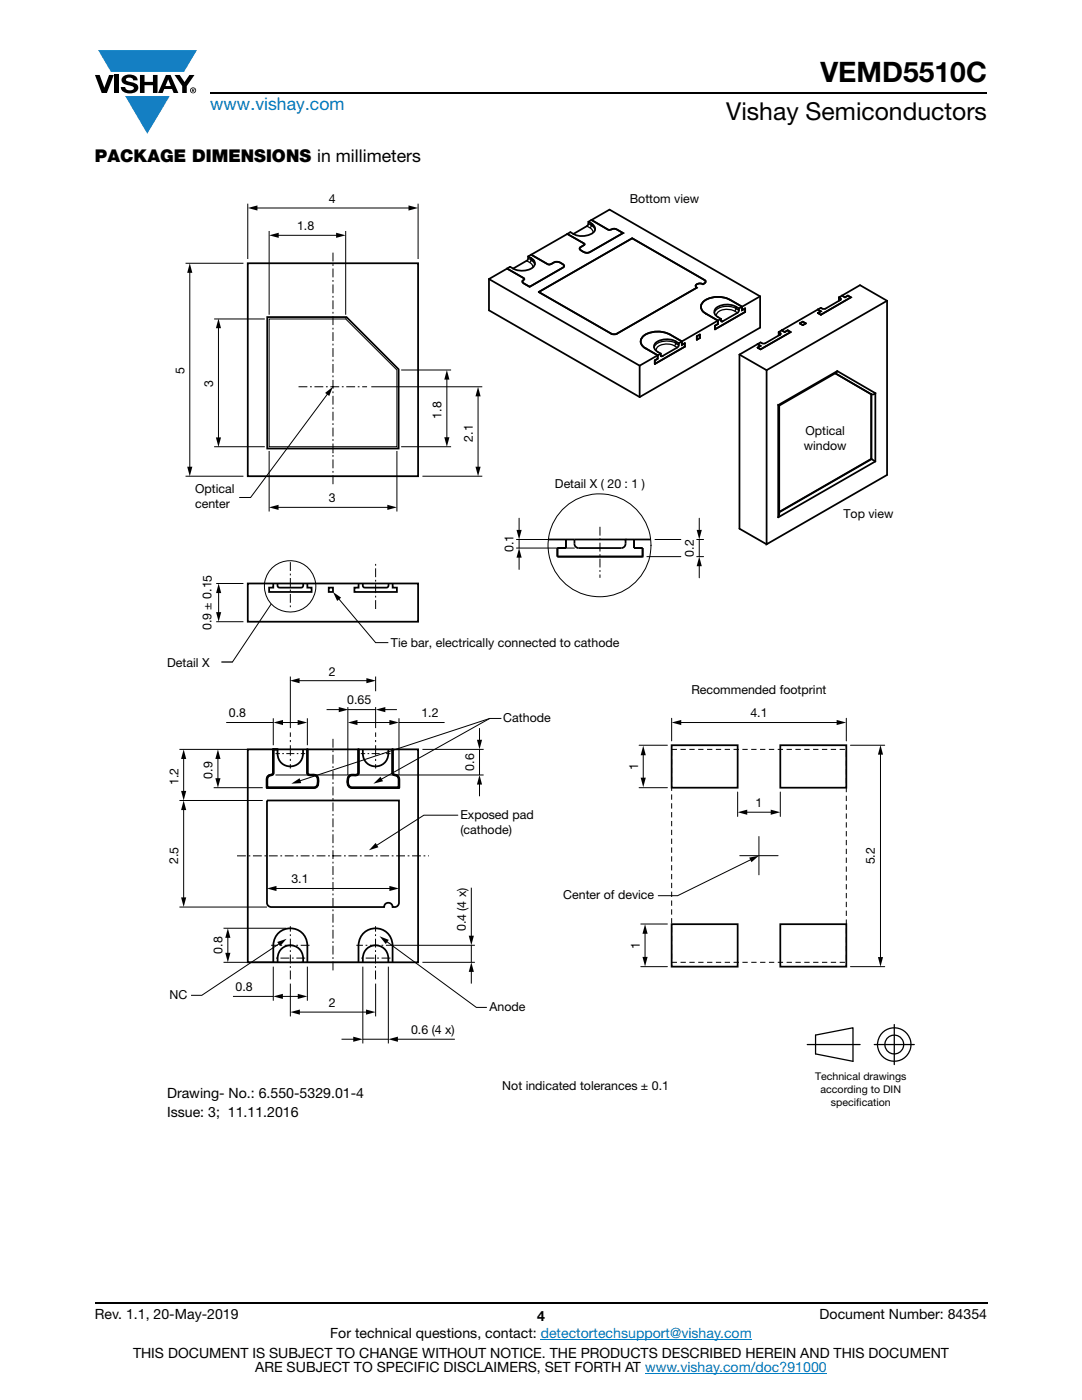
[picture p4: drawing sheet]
<svg xmlns="http://www.w3.org/2000/svg" width="216mm" height="279mm" viewBox="0 0 216 279" stroke-linecap="round" stroke-linejoin="round" font-family="sans-serif">
<g fill="#147fc3">
<path d="M19.6 10h19.7l-2.6 4.3h-1.1h-13.5z"/>
<path d="M25 19.2h8.9l-4.5 7.5z"/>
</g>
<g fill="#000">
<path d="M18.9 15h1l.9 2.5 1-2.5h.9l-1.4 3.6h-1zM22.9 15h.9v3.6h-.9zM24.6 15.3a2.1 2.1 0 0 1 2.8 .3l.1 .4h-.9a.79 .79 0 0 0-.7-.5 .79 .79 0 0 0-.8 .4l.3 .3 1 .2a1.08 1.08 0 0 1 1.2 1 1.08 1.08 0 0 1-1.1 1.2 1.73 1.73 0 0 1-2.4-1.2h.9a.96 .96 0 0 0 .8 .6 .96 .96 0 0 0 .9-.4 1.31 1.31 0 0 0-1.2-.6 1.03 1.03 0 0 1-1.1-.6 1.03 1.03 0 0 1 .2-1.1zM27.9 15h.9v1.3h1.7v-1.3h.9v3.6h-.9v-1.6h-1.7v1.6h-.9zM34.8 15h1.1l.9 1.4 1-1.4h1l-1.5 2.2v1.4h-.9v-1.4z"/>
<path d="M33.6 15.9l.5 1.3h-1.1zM33.1 15l-1.6 3.6h1l.3-.8h1.5l.3 .8h1l-1.6-3.6z"/>
<path d="M38.4 17.8h.2v.2h-.2zM38.3 17.7v.7h.1v-.3l.4 .3-.2-.3 .2-.2-.1-.2z"/>
<path d="M38.1 18a.46 .46 0 0 1 .9 0 .46 .46 0 0 1-.9 0zM37.9 18a.6 .6 0 0 0 1.2 0 .6 .6 0 0 0-1.2 0z"/>
</g>
<path d="M42 18.6h155M18.9 260h178.1" fill="none" stroke="#000" stroke-width=".36"/>
<path d="M107.9 267.3h42.1M128.7 274h36.3" fill="none" stroke="#007ec4" stroke-width=".2"/>
<path d="M33.3 38.4h149.3v185.2h-149.3z" fill="#fff"/>
<g fill="none" stroke="#000" stroke-width=".25">
<path d="M105.1 52l1 .7 .2 .7M105.4 51.5l.6 .4-.3 .5M117.1 45.1l1 .7 .2 .7M117.4 44.6l.6 .4-.3 .5M134.5 69l.3-.4a2.85 2.85 0 0 0-2.7-.4 1.78 1.78 0 0 0-1.6 1.2M135.1 69.4a3.2 3.2 0 0 0-4 0l-.2 .6M146.6 62.1l.2-.4a3.1 3.1 0 0 0-3.3-.2l-.5 .3-.5 .6M147.2 62.4a3.3 3.3 0 0 0-4 0l-.2 .7M66.4 90.3v.1M44.3 132.1h2.1M161.1 208.5h10.5M162.7 206.6l7.5-1.5v6.7l-7.5-1.5z"/>
<path d="M174.4 208.5h8M178.4 204.5v8"/>
<circle cx="178.4" cy="208.5" r="3.3"/>
<circle cx="178.4" cy="208.5" r="1.89"/>
</g>
<g fill="none" stroke="#000" stroke-width=".2">
<path d="M37 52.5h11.6M37.9 54.1v39.4M49.4 40.6v11.1M51 41.5h30.9M53.7 46.1v16.7M55.3 47h12.1M69 46.1v16.7M83.4 40.6v11.1M42.7 63.7h10.1M43.6 65.1v22.5M53.7 63.7h15.3l10.2 10.1v15.4h-25.5zM65.5 78.4l-15.5 20.9h-2.3"/>
<path d="M69.1 63.3l-.1 .4M74.1 77.2h22.1M80 73.8h10M89.2 75.4v12.2M95.4 78.8v14.7M37 95h11.6M42.7 89.2h10.1M53.7 90v12.1M79.2 90v12.1M80 89.2h10M84.3 95h11.9M43.1 116.4h5.5"/>
<path d="M43.6 118v4.5M55.2 101.3h22.4M67.4 119.3l7.6 9h2.5M103.1 107.7h10.7M103.1 109.4h11.5M103.6 103.4v2.7M103.6 107.7v1.7M103.6 110.9v2.7M129.1 111.1h6.8M130.7 107.7h5.2M139 107.7h1.4M139 111.1h1.4"/>
<path d="M139.5 103.4v2.7M139.5 107.7v3.4M139.5 112.6v2.7M43.1 124.1h5.5M54.1 120.5l-7.7 11.6M57.9 135v10.3M59.4 135.8h14.1M75 135v3M35.8 149.6h19.2M35.8 159.8h16.6M36.6 151.1v7.1M42.6 157.2h9.8"/>
<path d="M43.5 151.1v4.6M45.1 144.2h9.4M54.5 143.3v5.4M55 150.4h.8M55 154.7h41.5M56.1 144.2h3.6M57.9 152.5v.9M57.9 146.2v.9M60 150.4h.9M61.3 143.3v5.4M65.2 141.6h2.7M69.4 141.6h5.6"/>
<path d="M69.4 141.1v13.6M71 144.2h7M72 150.4h.9M75 141.1v4.2M75 146.2v.9M75 152.5v.9M76.5 141.6h2.7M77 150.4h.9M79.6 144.2h9.1M79.6 143.3v11.4M84.3 149.6h12.2M95.7 145.3v2.7"/>
<path d="M95.7 149.6v5.1M95.7 156.2v2.7M97.7 143.4l-38.1 12.5M100 143.4h-2.3l-21.8 12.2M127.5 148.7h5.7M127.5 157.2h5.7M128.4 150.4v5.1M134 143.3v4.6M135.6 144.2h31.7M147.2 158.1v4.8M155.7 158.1v4.8M168.9 143.3v4.6"/>
<path d="M169.7 148.7h6.8M175.7 150.3v41.1M36.6 161.3v18.1M54.8 177.3h23.2M91.4 162.7h-6.8l-9.7 6.1M94 177.2v9.9M147.6 170.8h7.7M148.8 162.1h5.3M150 171.5l-14.8 7.3h-3.9M151.4 166.9v7.7M35.8 181h17.5M44.6 192.1h11.2"/>
<path d="M44.6 185.3h12.5M45.5 186.8v3.7M46.5 198.9h8M54.5 192.9v6.8M55.9 188.2l-15.6 10.4h-2.2M56.1 198.9h3.7M57.9 196.3v6.5M60.1 192.1h11.4M61.3 192.9v6.8M72.4 192.9v15.3M75 196.3v6.5M77 187.8l18 13.3h2.2"/>
<path d="M77.5 192.9v15.3M78.8 188.7h16M84.3 192.1h10.5M94 188.7v3.4M94 193.6v2.7M127.9 184.4h5.3M127.9 192.9h5.3M128.7 186v5.3M169.7 192.9h6.8M59.5 202h13.9M68.1 207.4h2.7M72.4 207.4h5.1"/>
<path d="M79.1 207.4h11.7"/>
<circle cx="57.9" cy="117" r="5.1"/>
<circle cx="119.6" cy="108.8" r="10.3"/>
</g>
<g fill="none" stroke="#000" stroke-width=".35">
<path d="M49.4 52.5h34v42.5h-34zM97.6 55.7l30 17.3M97.6 55.7v6.2M101.2 53.6l.6-.4 .6 .4M101.2 53.6l3.3 1.9a.4 .4 0 0 1-.3 .6l.3 .5 1.2 .6 6.7-3.9a.65 .65 0 0 0-.6-.9l-.4-.1a2 2 0 0 0-1.6 .5l-.5-.1-3.3-1.9 3.3 1.9a1.34 1.34 0 0 0 1.4-.4l1 .1 .7 .4 .2 .3-.3 .3-6.6 3.8-1.2-.6-.3-.5a.4 .4 0 0 0 .3-.6zM101.2 53.6l-3.6 2.1M105.4 51.2v.5l-.2 .3-2.8 1.6M105.4 51.2l.6 .3M106 51.5v.4l.5 .5 .2 .3M106 51.5a1.13 1.13 0 0 1 .7 1.1 1.13 1.13 0 0 1-.8 1.1 4 4 0 0 1-3.5-.1M107.5 58.3l18.6-10.7 14.5 8.3 .2 .4-.5 .4a.99 .99 0 0 0-1.5 .4l.2 .3-16 9.3h-.3h-.6zM107.5 58.3l18.6-10.7 14.5 8.3 .2 .3a.64 .64 0 0 1-.9 .4 .85 .85 0 0 0-1.1 .5l.2 .3-16 9.3h-.4h-.5z"/>
<path d="M113.2 46.7l.6-.4 .6 .4M113.2 46.7l-7.8 4.5M117.4 44.3v.4l-.3 .4-2.7 1.6M117.4 44.3l.6 .3M118 43.9l3.3 1.9 .4 .1a1.57 1.57 0 0 1 1.4-.1l1.2 .7-6.6 3.8-.5 .2-.7-.2-.8-.6 .1-.3 .8-.5-.1-.3-3.3-1.9M118 43.9l-.6 .4M118 44.6v.4l.6 .4 .1 .4M118 44.6l.7 .7a1.31 1.31 0 0 1-1.3 1.6 3.9 3.9 0 0 1-3-.2M118 43.9l3.3 1.9 .4 .1a1.57 1.57 0 0 1 1.4-.1l1.2 .7-6.6 3.8a1.61 1.61 0 0 1-2-.7l.9-.9-3.4-2M118 43.9l3.6-2.1 30.1 17.3M151.7 59.1l-3.6 2.1M151.7 59.1v6.3l-24.1 13.8"/>
<path d="M167.4 59.3l.3 .2M167.4 59.3v.7M167.7 59.5v.4l-3 1.7h-.5l-.4-.2-.6 .4M167.7 59.5l.1 .2-.1 .2M168 59l-.6 .3M168 59l.6 .3 .6-.3M168 59l3.6-2.1 5.4 3.1M169.2 59l.6 .3-6 3.5M169.2 59l-.6 .3-.6-.3M53.3 63.3h15.8l10.4 10.4v15.8h-26.2zM97.6 61.9l30 17.3M127.6 73v6.2"/>
<path d="M128.8 69.5l2.4 1.4M131.2 70.9v.7l-.5 .3M131.2 70.9l-3.6 2.1M131.8 70.6l-.6 .3M131.8 70.9l.3 .2h-.2zM131.8 70.6v.3M134.8 68.1a3.7 3.7 0 0 0-4.1 .5 1.12 1.12 0 0 0 .5 1.6l.6 .4M134.8 68.1v.4l.6 .3-.2 .5-3.1 1.8M134.8 68.1l.6 .4M135.4 68.5v.3M136.1 68.1l-.7 .4M136.1 68.1v.7l.5-.3"/>
<path d="M136.1 68.1l-2.5-1.4a5 5 0 0 0-5.4 .6 1.4 1.4 0 0 0 .6 2.2M136.6 68.5l-.5 .3v-.7l-2.5-1.4a5 5 0 0 0-5.4 .6 1.4 1.4 0 0 0 .6 2.2M136.6 68.5v.7l-5.9 3.4v-.7M139 67.1l.7-.3v.7l-.7 .3zM140.9 62.6l2.4 1.4M142.7 65v.7M143.3 64v.7l-.6 .3M143.3 64l-7.2 4.1M143.9 64l.1 .2 .2-.1M143.9 63.6v.4M143.9 64l.3 .1M143.9 63.6l-.6 .4"/>
<path d="M146.9 61.2a3.6 3.6 0 0 0-4.2 .5 1.07 1.07 0 0 0 .6 1.6l.6 .3M146.9 61.2v.4l.6 .3-.3 .5-3 1.7M146.9 61.2l.6 .4M147.5 61.6v.3M147.5 70.8v34.7l5.5 3.1M147.5 70.8l5.5 3.1M148.1 61.2l-.6 .4M148.1 61.2v.7l.6-.3M148.1 61.2l-2.4-1.4a4.9 4.9 0 0 0-5.5 .5 1.39 1.39 0 0 0 .7 2.3M148.7 61.6v.7l-6 3.4M148.7 61.6l-.6 .3v-.7l-2.4-1.4a5 5 0 0 0-5.5 .5 1.39 1.39 0 0 0 .7 2.3M151.2 68.7l.6 .3-.6 .4 .6-.4z"/>
<path d="M155.4 66.3l.3 .1M155.4 66.3v.7M155.7 66.8l.1-.1-.1-.3v.4l-3 1.7-.5 .1-.4-.3-4.3 2.5M156 65.9l.6 .4 .6-.4-.6 .4zM157.2 65.9l.6 .4-6 3.4-.6-.3M159.6 64.5l.6-.3 .6 .3-.6 .4zM163.2 62.5l.6 .3M163.2 61.8l.6 .3-.6 .4M163.2 61.8l-7.8 4.5M167.1 74.1l-11.8 6.7M173.8 78.7l-7.1-4.2 7.2 4.2h.5l.3-.2-7.6-4.4-.3 .3-11.3 6.6M173.8 78.7l.1 12.9 .8 .5"/>
<path d="M173.8 78.7v12.9M174.7 78.5v13.6M177 60v34.8l-24 13.8v-34.7M177 60l-24 13.9M155.5 81v21.7l-.2 .5M155.5 81l-.2-.2v22.4M173.8 91.6l-18.3 10.6M174.7 92.1l-19.4 11.1M49.4 116.4h34v7.7h-34zM54.5 116.4v.9h-.8v.8h8.5v-.8h-.9v-.9M55.4 116.4v.6l.4 .3h4.4l.3-.3v-.6M65.6 117.3h.8v.8h-.8z"/>
<path d="M71.5 116.4v.9h-.8v.8h8.5v-.8h-.8v-.9M72.4 116.4v.6l.4 .3h4.4l.3-.3v-.6M109.4 107.7h5.2M112.9 107.7v1.7h-1.7v1.7M114.6 107.7h10.2l-.1 1.2-.6 .5h-8.6a.86 .86 0 0 1-.9-.9zM124.8 107.7h5M126.5 107.7v1.7h1.7M128.2 109.4v1.7h-17M49.4 149.6h34v42.5h-34zM53.3 159.8h26.3v20.4a.96 .96 0 0 1-1.3 .8 .85 .85 0 0 0-.8-.8 .85 .85 0 0 0-.9 .8h-22.5a.86 .86 0 0 1-.8-.8zM54.5 149.6v4.6a.92 .92 0 0 1-.9 .6l-.2 .2-.1 .5v1.7h9.3l.7-.3a1.58 1.58 0 0 0 .2-1.4l-.4-.7a1.69 1.69 0 0 0-1.3-.1l-.3-.1-.2-.4v-4.6M55.4 149.6a2.68 2.68 0 0 0 2.9 3.3 2.71 2.71 0 0 0 2.2-3.3"/>
<path d="M71.5 149.6v4.8a1.29 1.29 0 0 1-1.3 .3 1.35 1.35 0 0 0-.9 1.2 1.35 1.35 0 0 0 .8 1.3h9.5v-1.7a.88 .88 0 0 0-.9-.9l-.4-.4v-4.6M72.4 149.6a2.68 2.68 0 0 0 2.9 3.3 2.71 2.71 0 0 0 2.2-3.3M134 148.7h13.2v8.5h-13.2zM155.7 148.7h13.2v8.5h-13.2zM54.5 192.1v-3.4a3.4 3.4 0 0 1 3.4-3.4 3.4 3.4 0 0 1 3.4 3.4v3.4M55.4 192.1a2.69 2.69 0 0 1 2.9-3.4 2.72 2.72 0 0 1 2.2 3.4M71.5 192.1v-3.4a3.4 3.4 0 0 1 3.4-3.4 3.4 3.4 0 0 1 3.4 3.4v3.4M72.4 192.1a2.69 2.69 0 0 1 2.9-3.4 2.72 2.72 0 0 1 2.2 3.4M134 184.4h13.2v8.5h-13.2zM155.7 184.4h13.2v8.5h-13.2z"/>
</g>
<g fill="#000">
<path d="M37.9 52.5l.5 2h-1zM49.5 41.5l1.9-.5v1zM53.7 47l1.9-.6v1.1zM67.1 46.4l1.9 .6-1.9 .5zM81.5 41l1.9 .5-1.9 .5zM43.6 63.6l.5 1.9h-1zM64.9 78.4l1.5-1.2-.7 1.8zM89.2 73.8l.5 2h-1zM95.4 77.2l.5 1.9h-1zM37.4 93.1h1l-.5 2zM43.1 87.3h1l-.5 1.9zM88.7 87.3h1l-.5 1.9z"/>
<path d="M94.9 93.1h1l-.5 2zM43.6 116.4l.5 2h-1zM53.7 101.3l1.9-.6v1.1zM66.4 118.1l1.7 1.2-.8 .6zM77.3 100.7l1.9 .6-1.9 .5zM103.6 109.4l.5 1.9h-1zM103.1 105.8h1l-.5 1.9zM139.5 111.1l.5 1.9h-1zM139 105.8h1l-.5 1.9zM43.1 122.2h1l-.5 1.9zM57.9 135.8l1.9-.5v1.1zM73.1 135.3l1.9 .5-1.9 .6z"/>
<path d="M36.6 149.6l.6 1.9h-1.1zM36.1 157.8h1.1l-.6 2zM43.5 149.6l.5 1.9h-1zM43 155.3h1l-.5 1.9zM54.6 144.2l1.9-.5v1zM59.4 143.7l1.9 .5-1.9 .5zM58.1 156.4l1.7-1.1 .3 1zM67.6 141.1l1.9 .5-1.9 .5zM69.4 144.2l1.9-.5v1zM74.5 156.4l1.4-1.4 .5 .9zM75 141.6l1.9-.5v1zM77.7 143.7l1.9 .5-1.9 .5z"/>
<path d="M95.7 154.7l.5 1.9h-1zM95.2 147.6h1l-.5 2zM128.4 148.8l.5 1.9h-1.1zM127.8 155.2h1.1l-.5 1.9zM134 144.2l1.9-.5v1zM166.9 143.7l2 .5-2 .5zM175.7 148.7l.5 1.9h-1zM36.6 159.8l.6 1.9h-1.1zM36.1 179.1h1.1l-.6 1.9zM53.3 177.3l1.9-.5v1zM75 168.2l.5 .9-1.9 .6zM77.7 176.8l1.9 .5-1.9 .5z"/>
<path d="M147.2 162.1l1.9-.5v1zM149.5 171.2l1.9-.4-1.5 1.3zM153.8 161.6l1.9 .5-1.9 .5zM45.5 185.3l.5 1.9h-1zM45 190.2h1l-.5 1.9zM55.3 188l1.9-.6-1.3 1.4zM54.5 198.9l1.9-.6v1.1zM59.4 198.3l1.9 .6-1.9 .5zM75.7 186.9l1.9 .7-.6 .8zM94 192.1l.6 1.9h-1.1zM93.5 186.7h1.1l-.6 2zM128.7 184.4l.5 2h-1z"/>
<path d="M128.2 191h1l-.5 1.9zM175.2 191h1l-.5 1.9zM57.9 202l1.9-.5v1zM70.5 206.9l1.9 .5-1.9 .5zM73 201.5l2 .5-2 .5zM77.5 207.4l1.9-.5v1z"/>
</g>
<g fill="none" stroke="#000" stroke-width=".2" stroke-dasharray="1.8 .5 .4 .5" stroke-linecap="butt">
<path d="M66.4 50.4v46.8M59.6 77.2h13.6M57.9 112.2v9.3M119.7 105.1v10.2M75 121.5v-9.3M66.4 147.5v46.7M47.3 170.8h38.3M57.9 195.5v-10.7M60.9 191.2h-5.9M61.8 188.7h-7.7M74.9 195.5v-10.7M77.9 191.2h-5.9"/>
<path d="M78.8 188.7h-7.7"/>
</g>
<path d="M55.4 149.6h-.9v4.7a.92 .92 0 0 1-.9 .5l-.2 .2-.1 .5v1.7h9.3a1.01 1.01 0 0 0 .9-1.4 .96 .96 0 0 0-1.3-1.1l-.6-.1-.3-.3v-4.7M71.5 149.6v4.7a.74 .74 0 0 1-1 .4 1.01 1.01 0 0 0-1.1 1.2 1.05 1.05 0 0 0 .9 1.3h9.3v-1.7a.88 .88 0 0 0-.9-.9l-.4-.3v-4.7" fill="none" stroke="#000" stroke-width=".51"/>
<path d="M56.3 150.4h.6M73.3 150.4h.6" fill="none" stroke="#000" stroke-width=".2" stroke-dasharray=".3 .5" stroke-linecap="butt"/>
<path d="M57.1 150.4h2.7M74.2 150.4h2.6" fill="none" stroke="#000" stroke-width=".2" stroke-dasharray="1.6 .5 .3 .5" stroke-linecap="butt"/>
<path d="M57.9 151.9v-.8M75 151.9v-.8" fill="none" stroke="#000" stroke-width=".2" stroke-dasharray=".4 .6" stroke-linecap="butt"/>
<path d="M57.9 150.8v-3.4M75 150.8v-3.4" fill="none" stroke="#000" stroke-width=".2" stroke-dasharray="2.1 .6 .4 .6" stroke-linecap="butt"/>
<path d="M134 149.6h34.9v42.5h-34.9z" fill="none" stroke="#000" stroke-width=".2" stroke-dasharray="1.1 .7" stroke-linecap="butt"/>
<text font-size="5.6" x="163.7" y="16.4">VEMD5510C</text>
<text font-size="4.9" x="144.9" y="24">Vishay Semiconductors</text>
<text font-size="3.5" fill="#007ec4" x="42" y="21.9">www.vishay.com</text>
<text font-size="3.5" x="18.9" y="32.3">PACKAGE DIMENSIONS in millimeters</text>
<g font-size="2.8">
<text x="33.3" y="219.1">Drawing- No.: 6.550-5329.01-4</text>
<text x="33.3" y="223">I</text>
<text x="34.1" y="223">ssue: 3; 11.11.2016</text>
<text x="18.9" y="263.3">Rev. 1.1, 20-May-2019</text>
<text x="107.2" y="263.6">4</text>
<text x="163.6" y="263.3">Document Number: 84354</text>
<text x="65.9" y="267.1">For technical questions, contact: detectortechsupport@vishay.com</text>
<text x="26.5" y="271">THIS DOCUMENT IS SUBJECT TO CHANGE WITHOUT NOTICE. THE PRODUCTS DESCRIBED HEREIN AND THIS DOCUMENT</text>
<text x="50.9" y="273.8">ARE SUBJECT TO SPECIFIC DISCLAIMERS, SET FORTH AT www.vishay.com/doc?91000</text>
</g>
<g font-size="2.5">
<text x="65.6" y="40.5">4</text>
<text x="125.7" y="40.5">Bottom view</text>
<text x="59.3" y="45.9">1.8</text>
<text x="36.8" y="74.6" transform="rotate(-90 36.8 74.6)">5</text>
<text x="42.5" y="77.2" transform="rotate(-90 42.5 77.2)">3</text>
<text x="88.1" y="83.5" transform="rotate(-90 88.1 83.5)">1.8</text>
<text x="94.4" y="88.2" transform="rotate(-90 94.4 88.2)">2.1</text>
<text x="160.4" y="89.8">window</text>
<text x="160.7" y="86.8">Optical</text>
<text x="38.9" y="98.4">Optical</text>
<text x="38.9" y="101.3">center</text>
<text x="65.6" y="100.2">3</text>
<text x="110.7" y="97.5">Detail X ( 20 : 1 )</text>
<text x="168.3" y="103.4">Top view</text>
<text x="102.5" y="110.2" transform="rotate(-90 102.5 110.2)">0.1</text>
<text x="138.4" y="111.1" transform="rotate(-90 138.4 111.1)">0.2</text>
<text x="42.2" y="125.8" transform="rotate(-90 42.2 125.8)">0.9 ± 0.15</text>
<text x="78" y="129">Tie bar, electrically connected to cathode</text>
<text x="33.4" y="133.1">Detail X</text>
<text x="65.6" y="134.8">2</text>
<text x="45.7" y="143.2">0.8</text>
<text x="69.3" y="140.6">0.65</text>
<text x="84.1" y="143.2">1.2</text>
<text x="138" y="138.5">Recommended footprint</text>
<text x="149.7" y="143.2">4.1</text>
<text x="100.4" y="144.2">Cathode</text>
<text x="42.4" y="155.4" transform="rotate(-90 42.4 155.4)">0.9</text>
<text x="94.6" y="153.8" transform="rotate(-90 94.6 153.8)">0.6</text>
<text x="127.3" y="153.6" transform="rotate(-90 127.3 153.6)">1</text>
<text x="35.6" y="156.7" transform="rotate(-90 35.6 156.7)">1.2</text>
<text x="150.8" y="161.1">1</text>
<text x="91.9" y="163.4">Exposed pad</text>
<text x="91.9" y="166.4">(cathode)</text>
<text x="35.6" y="172.4" transform="rotate(-90 35.6 172.4)">2.5</text>
<text x="174.6" y="172.5" transform="rotate(-90 174.6 172.5)">5.2</text>
<text x="58.1" y="176.3">3.1</text>
<text x="112.4" y="179.5">Center of device</text>
<text x="93" y="185.9" transform="rotate(-90 93 185.9)">0.4 (4 x)</text>
<text x="44.4" y="190.3" transform="rotate(-90 44.4 190.3)">0.8</text>
<text x="127.6" y="189.3" transform="rotate(-90 127.6 189.3)">1</text>
<text x="47" y="197.8">0.8</text>
<text x="33.8" y="199.4">NC</text>
<text x="65.6" y="201">2</text>
<text x="97.7" y="201.8">Anode</text>
<text x="82" y="206.4">0.6 (4 x)</text>
<text x="100.2" y="217.6">Not indicated tolerances ± 0.1</text>
</g>
<g font-size="2.1">
<text x="162.6" y="215.6">Technical drawings</text>
<text x="163.7" y="218.2">according to DIN</text>
<text x="165.8" y="220.7">specif</text>
<text x="170.8" y="220.7">ication</text>
</g>
</svg>
